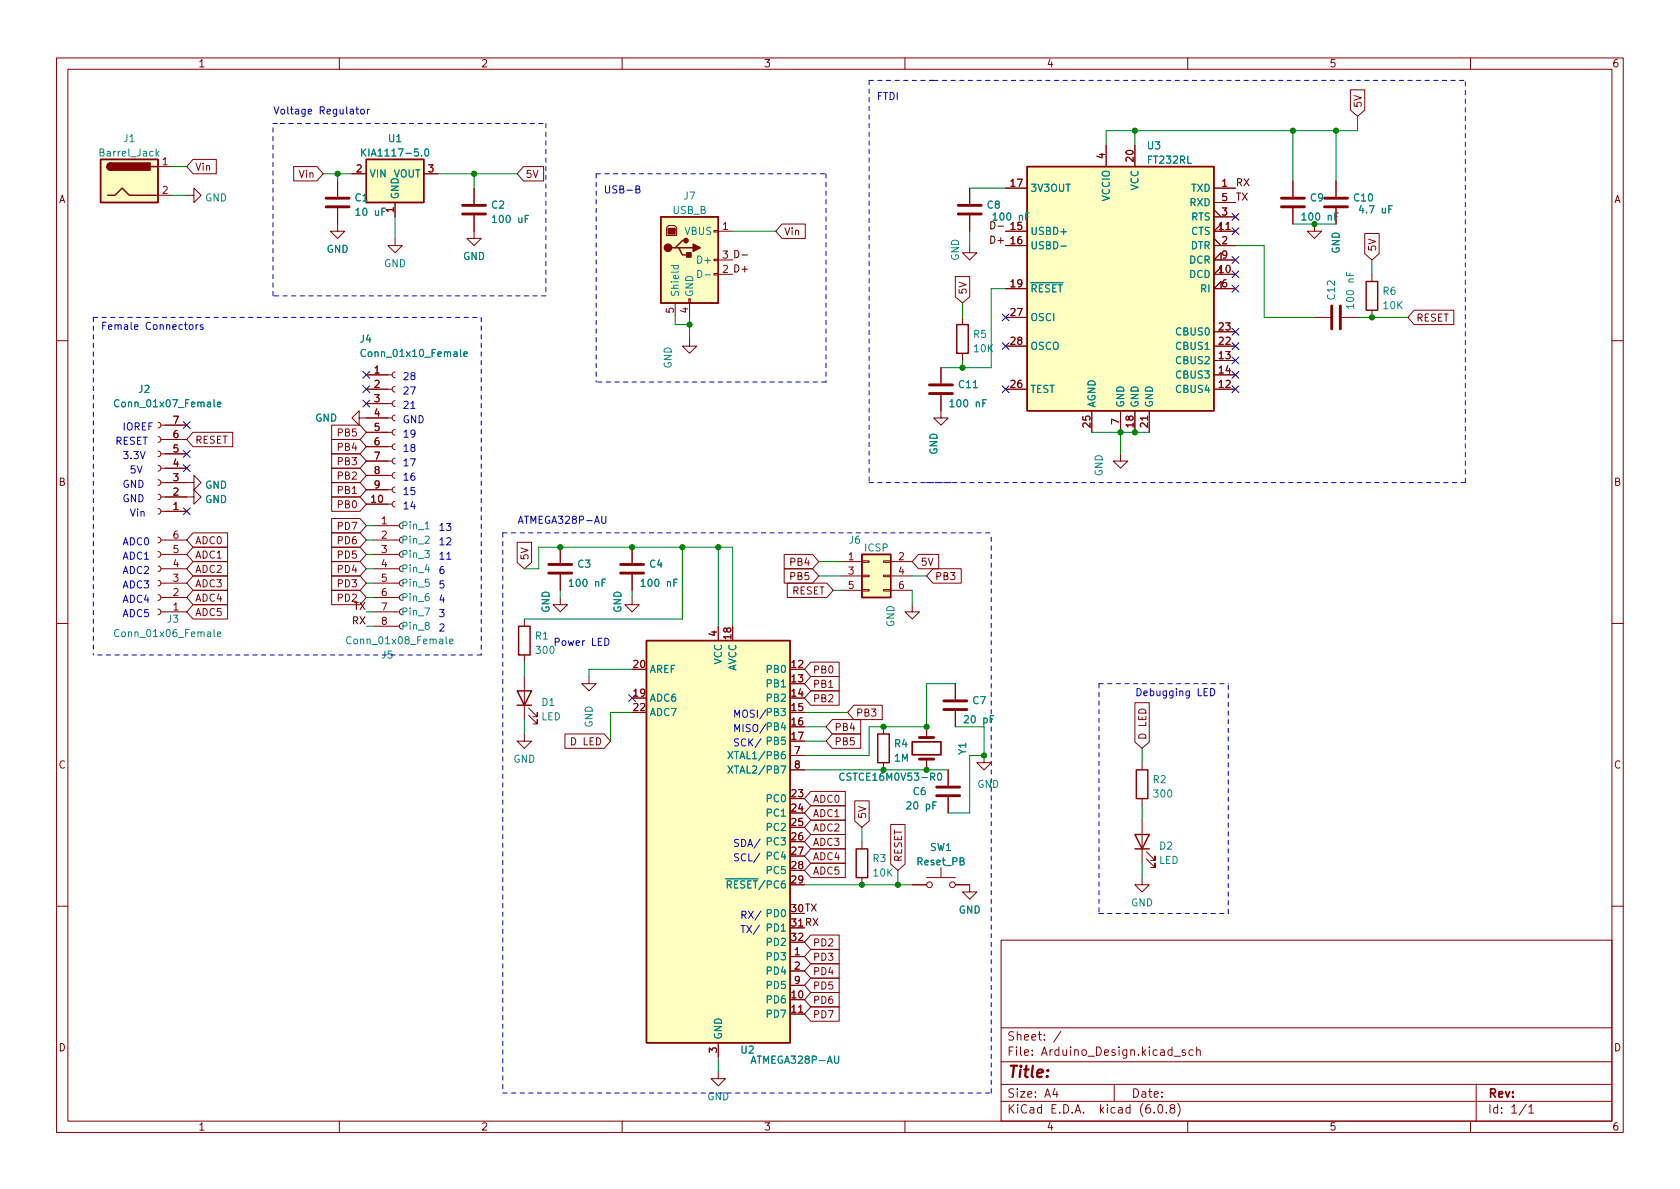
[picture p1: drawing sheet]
<svg xmlns="http://www.w3.org/2000/svg" width="297mm" height="210mm" viewBox="0 0 297 210" stroke-linecap="round" stroke-linejoin="round" font-family="sans-serif">
<g fill="none" stroke="#840000" stroke-width=".18">
<path d="M10 10.2h277v190.1h-277zM12 12.2h273v186.1h-273zM60 10.2v2M110 10.2v2M160 10.2v2M210 10.2v2M238.8 15.9h2.5v3.6l-1.3 1.1-1.2-1.1zM260 10.2v2M27.9 29.5h2.6M27.9 34.5h2.6M33 34.5h1.3v-1.2l1.3 1.2-1.3 1.3v-1.3M34.1 28.2h4.1v2.5h-4.1l-1.1-1.2z"/>
<path d="M51.9 29.5h4.1l1.1 1.2-1.1 1.3h-4.1zM59.7 36.8v4.1h1.3l-1.3 1.3-1.3-1.3h1.3M59.7 32v2.8M62.2 30.7h2.6M69.8 35.8v2.5M74.9 30.7h2.6M83.8 38.1v4.1h1.3l-1.3 1.2-1.3-1.2h1.3M83.8 33.3v2.8M92.6 29.5h3.5v2.5h-3.5l-1.2-1.3zM118.2 39.9h1.1l.3 .4v1.4h-1.7v-1.4zM138.3 39.6h4.1v2.6h-4.1l-1.1-1.3zM171.4 33.3v2.8"/>
<path d="M171.4 38.1v2.8M177.8 33.3h3.8M195.6 25.6v3.9M200.7 25.6v3.9M214.6 33.3h3.8M214.6 38.3h3.8M214.6 37.1l1.3 1.2M214.6 35.8h3.8M228.6 32v2.8M228.6 36.8v2.8M232.4 39.6v1.3h1.3l-1.3 1.3-1.3-1.3h1.3M236.2 32v2.8"/>
<path d="M236.2 36.8v2.8M69.8 42.2v1.2h1.3l-1.3 1.3-1.2-1.3h1.2M119.4 53.6v2.5M121.8 52.8h.2v.8h-.2zM121.9 59.9v1.3h1.3l-1.3 1.3-1.3-1.3h1.3M121.9 53.6v2.5M126.2 48.4h.8v.2h-.8zM126.2 45.8h.8v.3h-.8zM126.2 40.8h.8v.2h-.8zM127 48.5h2.5M127 40.9h2.5M127 46h2.5"/>
<path d="M168.9 48.9h2.6v3.6l-1.3 1.1-1.3-1.1zM170.2 56.1v1.3M171.4 43.4v1.3h1.3l-1.3 1.3-1.2-1.3h1.2M177.8 56.1h3.8M177.8 40.9h3.8M177.8 43.4h3.8M177.8 51h3.8M214.6 43.4h3.8M214.6 42.2l1.3 1.2M214.6 58.7h3.8M215.9 48.5v-1.3l-1.3 1.3h3.8M215.9 40.9v-1.3l-1.3 1.3h3.8"/>
<path d="M215.9 51v-1.2l-1.3 1.2h3.8M215.9 46v-1.3l-1.3 1.3h3.8M232.4 56.1h2.8M237.2 56.1h2.8M241.3 41.3h2.5v3.6l-1.2 1.1-1.3-1.1zM242.6 48.5v1.3M242.6 54.9v1.2M250 54.9h7v2.5h-7l-1.1-1.3zM10 60.2h2M27.9 74.7l.4 .1 .1 .4-.1 .3-.4 .2M27.9 77.2l.4 .2 .1 .3-.1 .4-.4 .1M27.9 79.8l.4 .1 .1 .4-.1 .3-.4 .2"/>
<path d="M28.4 75.2h4.6M28.4 77.7h4.6M34.1 76.4h7v2.6h-7l-1.1-1.3zM58.6 75.2h5.1l1.1 1.2-1.1 1.3h-5.1zM58.6 77.7h5.1l1.1 1.3-1.1 1.3h-5.1zM63.5 73.9v-1.3l-1.3 1.3 1.3 1.3v-1.3h5.8M64.8 79h4.5M64.8 76.4h4.5M64.8 71.4h4.5M64.8 68.8h4.5M64.8 66.3h4.5M69.8 78.5l-.3 .1-.2 .4 .2 .3 .3 .2"/>
<path d="M69.8 75.9l-.3 .2-.2 .3 .2 .4 .3 .2M69.8 73.4l-.3 .1-.2 .4 .2 .4 .3 .1M69.8 70.9l-.3 .1-.2 .4 .2 .3 .3 .2M69.8 68.3l-.3 .2-.2 .3 .2 .4 .3 .1M69.8 65.8l-.3 .1-.2 .4 .2 .3 .3 .2M166.4 69.8v4.1h1.2l-1.2 1.3-1.3-1.3h1.3M166.4 65v2.8M170.2 62.5v1.2M177.8 68.8h3.8M177.8 61.2h3.8M193 72.6v3.8M198.1 72.6v3.8"/>
<path d="M200.7 72.6v3.8M203.2 72.6v3.8M214.6 68.8h3.8M214.6 66.3h3.8M214.6 63.7h3.8M214.6 61.2h3.8M285 60.2h2M27.9 82.3l.4 .1 .1 .4-.1 .4-.4 .1M27.9 84.8l.4 .2 .1 .3-.1 .4-.4 .1M27.9 87.4l.4 .1 .1 .4-.1 .3-.4 .2M27.9 89.9l.4 .2 .1 .3-.1 .4-.4 .1M27.9 95l.4 .1 .1 .4-.1 .4-.4 .1"/>
<path d="M27.9 97.5l.4 .2 .1 .3-.1 .4-.4 .1M28.4 87.9h5.9v-1.3l1.3 1.3-1.3 1.2v-1.2M28.4 85.3h5.9v-1.2l1.3 1.2-1.3 1.3v-1.3M28.4 98h4.6M28.4 95.5h4.6M28.4 80.3h4.6M28.4 82.8h4.6M28.4 90.4h4.6M34.1 96.8h6.1v2.5h-6.1l-1.1-1.3zM34.1 99.3h6.1v2.5h-6.1l-1.1-1.2zM34.1 94.2h6.1v2.6h-6.1l-1.1-1.3zM58.6 96.8h5.1l1.1 1.2-1.1 1.3h-5.1z"/>
<path d="M58.6 80.3h5.1l1.1 1.2-1.1 1.3h-5.1zM58.6 87.9h5.1l1.1 1.2-1.1 1.3h-5.1zM58.6 85.3h5.1l1.1 1.3-1.1 1.3h-5.1zM58.6 82.8h5.1l1.1 1.3-1.1 1.2h-5.1zM58.6 91.7h5.1l1.1 1.3-1.1 1.2h-5.1zM58.6 99.3h5.1l1.1 1.3-1.1 1.2h-5.1zM58.6 94.2h5.1l1.1 1.3-1.1 1.3h-5.1zM64.8 89.1h4.5M64.8 86.6h4.5M64.8 84.1h4.5M64.8 81.5h4.5M66 98h4.6"/>
<path d="M66 95.5h4.6M66 93h4.6M69.8 88.6l-.3 .2-.2 .3 .2 .4 .3 .2M69.8 86.1l-.3 .1-.2 .4 .2 .4 .3 .1M69.8 83.6l-.3 .1-.2 .4 .2 .3 .3 .2M69.8 81l-.3 .2-.2 .3 .2 .4 .3 .1M91.4 95.9h2.6v3.6l-1.3 1.1-1.3-1.1zM99.1 96.8v2.8M111.8 96.8v2.8M138.6 98h5.1l1.1 1.3-1.1 1.3h-5.1zM148.6 99.3h3.8M152.4 99.2h1.3v.2h-1.3z"/>
<path d="M156.2 99.2h1.3v.2h-1.3zM157.5 99.3h3.8M162.4 98h3.6v2.6h-3.6l-1.1-1.3zM198.1 80.3v1.2h1.3l-1.3 1.3-1.3-1.3h1.3M10 110.2h2M27.9 100.1l.4 .1 .1 .4-.1 .3-.4 .2M27.9 102.6l.4 .2 .1 .3-.1 .4-.4 .1M27.9 105.2l.4 .1 .1 .4-.1 .3-.4 .2M27.9 107.7l.4 .1 .1 .4-.1 .4-.4 .1M28.4 108.2h4.6M28.4 105.7h4.6M28.4 103.1h4.6"/>
<path d="M28.4 100.6h4.6M34.1 106.9h6.1v2.6h-6.1l-1.1-1.3zM34.1 104.4h6.1v2.5h-6.1l-1.1-1.2zM34.1 101.8h6.1v2.6h-6.1l-1.1-1.3zM58.6 101.8h5.1l1.1 1.3-1.1 1.3h-5.1zM58.6 104.4h5.1l1.1 1.3-1.1 1.2h-5.1zM66 110.7h4.6M66 108.2h4.6M66 105.7h4.6M66 103.1h4.6M66 100.6h4.6M92.7 109.5v1.2"/>
<path d="M92.7 115.8v1.3M92.7 119.6v7.6M99.1 105.7v1.2h1.2l-1.2 1.3-1.3-1.3h1.3M99.1 101.6v2.8M104.1 119.6v1.3h1.3l-1.3 1.3-1.2-1.3h1.2M111.8 105.7v1.2h1.2l-1.2 1.3-1.3-1.3h1.3M111.8 101.6v2.8M127 110.7v2.6M138.6 100.6h5.1l1.1 1.2-1.1 1.3h-5.1zM139.2 103.1h7l1.1 1.3-1.1 1.3h-7zM143.4 117.1h5v2.5h-5l-1.2-1.2zM143.4 119.6h5v2.6h-5l-1.2-1.3z"/>
<path d="M148.6 101.8h3.8M148.6 104.4h3.8M152.4 104.3h1.3v.2h-1.3zM152.4 101.7h1.3v.3h-1.3zM156.2 104.3h1.3v.2h-1.3zM156.2 101.7h1.3v.3h-1.3zM157.5 101.8h3.8M157.5 104.4h3.8M161.3 106.9v1.3h1.3l-1.3 1.3-1.3-1.3h1.3M164.9 100.6h5.1v2.5h-5.1l-1.1-1.3zM285 110.2h2M92.7 129.8v1.3h1.3l-1.3 1.2-1.3-1.2h1.3"/>
<path d="M93.5 126.5l1.5 1.5v-.8v.8h-.8M93.5 125.2l1.5 1.5v-.7v.7h-.8M99.9 129.8h6.9l1.1 1.3-1.1 1.2h-6.9zM139.7 133.6h2.5M139.7 136.1h2.5M143.4 139.9h6.1v2.6h-6.1l-1.2-1.3zM143.4 122.2h5v2.5h-5l-1.2-1.3zM147.2 127.2h5v2.6h-5l-1.2-1.3zM147.2 129.8h5v2.5h-5l-1.2-1.2zM151 124.7h5v2.5h-5l-1.1-1.2zM156.2 128.5v1.3M156.2 134.9v1.2"/>
<path d="M163.8 128.5v1.9M163.8 134.2v1.9M167.6 136.1v2.8M168.9 120.9v2.8M168.9 125.7v2.8M174 133.6v1.3h1.3l-1.3 1.2-1.3-1.2h1.3M200.7 124.3h2.5v6.9l-1.3 1.1-1.2-1.1zM201.9 134.9v1.2M143.4 150.1h6.1v2.5h-6.1l-1.2-1.2zM143.4 152.6h6.1v2.6h-6.1l-1.2-1.3zM143.4 145h6.1v2.6h-6.1l-1.2-1.3zM143.4 147.6h6.1v2.5h-6.1l-1.2-1.3z"/>
<path d="M143.4 142.5h6.1v2.5h-6.1l-1.2-1.2zM151.1 141.6h2.6v3.6l-1.3 1.1-1.3-1.1zM152.4 148.8v1.3M152.4 155.2v1.3M157.5 145.8h2.5v7l-1.3 1.1-1.2-1.1zM161.3 156.5h2.5M163.8 155.2h5.1M166.4 153.4v1.8M167.6 141v2.8M168.9 156.5h2.5v1.2h1.3l-1.3 1.3-1.2-1.3h1.2M201.9 155.2v1.3h1.3l-1.3 1.2-1.2-1.2h1.2M201.9 141.2v1.3"/>
<path d="M201.9 145v7.6M202.7 151.9l1.5 1.5v-.8v.8h-.7M202.7 150.6l1.5 1.5v-.7v.7h-.7M10 160.2h2M139.7 169.2h2.5M139.7 179.3h2.5M139.7 171.7h2.5M139.7 174.2h2.5M143.4 178h5v2.6h-5l-1.2-1.3zM143.4 175.5h5v2.5h-5l-1.2-1.2zM143.4 170.4h5v2.6h-5l-1.2-1.3zM143.4 167.9h5v2.5h-5l-1.2-1.2z"/>
<path d="M143.4 173h5v2.5h-5l-1.2-1.3zM143.4 165.3h5v2.6h-5l-1.2-1.3zM177 166.3h108v32h-108zM285 160.2h2M60 198.3v2M110 198.3v2M127 189.5v1.2h1.3l-1.3 1.3-1.3-1.3h1.3M127 184.4v2.5M160 198.3v2M177 194.8h108M177 191.8h108M177 187.8h108"/>
<path d="M177 181.8h108M186.5 192.5l-.4 1h1M186.9 193v1M187.6 182.4l-1.3 1.9M197 191.8v3M204.1 196.7v.1M204.9 195.4l.2-.1a.81 .81 0 0 1 .6 .7 .81 .81 0 0 1-.3 .8h-.2a.81 .81 0 0 1-.6-.6 .81 .81 0 0 1 .3-.8zM206.2 196.7v.1M207.1 196l-.2-.3v-.2l.2-.2 .5 .1 .1 .2-.1 .2-.6 .2-.1 .3v.4l.2 .1h.5l.1-.3-.1-.4-.2-.1M207.6 186.8h1.1M208.2 195.1a1.72 1.72 0 0 1 0 2.3M209.6 185.7l-.4-.1-.2 .2 .1 .3 .5 .1v.4h-.6"/>
<path d="M210 198.3v2M210.9 185.7l-.4-.1-.3 .3v.4l.2 .3h.5M211.6 185.8l.2-.2 .3 .1 .1 .9M211.6 185.1v1.5M260 198.3v2M261 191.8v6.5M269.9 195.3l-1.3 1.9M270.3 195.8l.4-.5v1.5M270.3 196.8h.9"/>
<circle cx="164.3" cy="156.5" r=".51"/>
<circle cx="168.4" cy="156.5" r=".51"/>
</g>
<g fill="none" stroke="#840000" stroke-width=".51">
<path d="M57.7 36.6h4M57.7 35h4M81.8 37.8h4.1M81.8 36.3h4.1M169.4 37.8h4.1M169.4 36.3h4.1M226.6 36.6h4M226.6 35h4M234.2 36.6h4.1M234.2 35h4.1M235.5 54.1v4.1M237 54.1v4.1"/>
<path d="M164.3 69.6h4.1M164.3 68.1h4.1M97 99.8h4.1M109.7 99.8h4.1M97 101.3h4.1M109.7 101.3h4.1M162.6 130.4h2.5M162.6 134.2h2.5M165.6 139.2h4.1M166.9 125.5h4M166.9 123.9h4M165.6 140.7h4.1"/>
</g>
<path d="M161.3 131.2h5.1v2.3h-5.1z" fill="none" stroke="#840000" stroke-width=".3"/>
<g fill="none" stroke="#008484" stroke-width=".18">
<path d="M27.7 27.1l.4 .5M28.1 26.8l-.5 .4M64 26.3v1.3M64.1 26.9l.6 .7M64.7 26.3l-.7 .8M75.2 26.5l.2-.2a.68 .68 0 0 1 .4 .7 .68 .68 0 0 1-.4 .6l-.2-.1-.1-.4zM118.7 46.9h1.3M119.2 46.9l-.1 .4 .2 .2 .6-.1v-.5M123.4 47.8a.64 .64 0 0 1 .7 .6 .64 .64 0 0 1-.7 .7zM124.6 48.6h1M187.6 43.5h.9M21 70.8a.6 .6 0 0 0-.8 .4 .6 .6 0 0 0 .6 .7l.2-.1"/>
<path d="M38.4 71.5l.6-.1v-.2l-.4-.1-.2 .2 .1 .6h.5M64.6 61.9a.6 .6 0 0 0-.8 .4 .6 .6 0 0 0 .6 .8l.2-.2M82 62.6l.6-.1v-.2l-.4-.1-.2 .2 .1 .6h.5M75.2 93.5h.7M75.5 99.8l-.3 .9h.8M21 111.4a.6 .6 0 0 0-.8 .5 .6 .6 0 0 0 .6 .7l.2-.1M38.4 112.2l.6-.2v-.2l-.4-.1-.2 .2 .1 .6h.5M62.1 112.7a.6 .6 0 0 0-.9 .4 .6 .6 0 0 0 .6 .8l.3-.2M75.1 107.5h.9l-.6 1.3M79.5 113.4l.6-.1-.1-.2-.3-.1-.2 .2v.6h.5M128.7 132.9l.9 1.3M128.7 135.4l.9 1.3"/>
<path d="M129.6 132.9l-.9 1.3M129.6 135.4l-.9 1.3M149.3 136.8a.6 .6 0 0 0-.9 .5 .6 .6 0 0 0 .6 .7l.3-.1M165.9 136.8l.2-.1a.68 .68 0 0 1 .4 .6 .68 .68 0 0 1-.4 .7l-.2-.1-.1-.4z"/>
</g>
<g fill="none" stroke="#840000" stroke-width=".25">
<path d="M17.8 28.2h10.1v7.6h-10.1zM19 34.5h1.3l1.3-1.2 1.3 1.2h5M19.6 28.8a.64 .64 0 0 0-.7 .7 .64 .64 0 0 0 .7 .6M26.7 29.5h1.2M64.8 28.2h10.1v7.6h-10.1zM116.8 38.3h10.2v15.3h-10.2zM181.6 29.5h33v43.1h-33zM119.4 43.8h.6l.6 1.3h1.3M120 43.8h2.6M121.3 42.5h-.7l-1.2 1.3h-.7M169.2 57.4h2v5.1h-2zM241.6 49.8h2v5.1h-2z"/>
<path d="M152.4 98h5.1v7.7h-5.1zM91.7 110.7h2v5.1h-2zM114.3 113.3h25.4v71.1h-25.4zM91.4 122.2h2.6l-1.3 2.5zM91.4 124.7h2.6M155.2 129.8h2v5.1h-2zM200.9 136.1h2v5.1h-2zM151.4 150.1h2v5.1h-2zM200.7 147.6h2.5l-1.3 2.5zM200.7 150.1h2.5"/>
</g>
<g fill="#ffffc2" stroke="#ffffc2" stroke-width=".18">
<path d="M152.4 98h5.1v7.7h-5.1z"/>
<path d="M114.3 113.3h25.4v71.1h-25.4z"/>
<path d="M181.6 29.5h33v43.1h-33z"/>
<path d="M116.8 38.3h10.2v15.3h-10.2z"/>
<path d="M17.8 28.2h10.1v7.6h-10.1z"/>
<path d="M64.8 28.2h10.1v7.6h-10.1z"/>
</g>
<g fill="#840000" stroke="#840000" stroke-width=".25">
<path d="M122.6 43.2l1.2 .6-1.2 .6z"/>
<path d="M121.4 44.7h.8v.8h-.8z"/>
<path d="M19.1 29l.5-.2v1.3a.64 .64 0 0 1-.6-.4 .64 .64 0 0 1 .1-.7z"/>
<path d="M19.6 28.8h6.9v1.3h-6.9z"/>
<circle cx="118.1" cy="43.8" r=".63"/>
<circle cx="121.3" cy="42.5" r=".38"/>
</g>
<path d="M118.1 40.4h1.3v1h-1.3z" fill="#840000" stroke="#840000" stroke-width=".18"/>
<path d="M175.2 39.2a.64 .64 0 0 1 .7 .6 .64 .64 0 0 1-.7 .7zM131.2 45.1h1" fill="none" stroke="#000" stroke-width=".18"/>
<g fill="none" stroke="#0000c2" stroke-width=".18">
<path d="M62.9 19.3h.5M63.1 18.9v1.1l.3 .2M63.9 19.4l.3-.1 .2 .3v.3l-.2 .3-.3-.1-.1-.2zM65 19.3v.9M65.3 19.3l-.3 .3M112.4 33.5l.6-.1 .1-.2-.1-.2-.6-.1v1.2h.5l.2-.1 .1-.3-.3-.2M33.6 57.5l.3-.1 .2 .3v.3l-.2 .3-.3-.1-.1-.2zM34.7 57.4v.9M35 57.4l-.3 .3M35.9 57.5l-.3-.1-.2 .2 .1 .2 .4 .1v.3h-.5M72.6 72.2h.8M79 98.9h.7"/>
<path d="M106.4 91.3v1l.2 .2h.3l.2-.2v-1M106.9 112.9a.64 .64 0 0 1 .8 .6 .64 .64 0 0 1-.8 .6zM134.6 130.6l-1.1 1.6M214 121.8a.64 .64 0 0 1 .8 .6 .64 .64 0 0 1-.8 .6zM134.3 150.9l-1.1 1.6M134.4 148.4l-1.1 1.6M134.3 163.6l-1.1 1.6M134.6 161.1l-1.1 1.6"/>
</g>
<g fill="none" stroke="#0000c2" stroke-width=".18" stroke-dasharray=".8 .8">
<path d="M153.7 14.2v71.1M165.1 14.2h94M165.1 14.2h-11.4M165.1 14.2h-1.3M48.3 21.8h1.2M49.5 21.8h47M96.5 21.8v30.5M105.4 30.7h40.6M105.4 30.7v36.9M146 30.7v36.9M16.5 56.1v59.7M16.5 56.1h68.6"/>
<path d="M48.3 52.3v-30.5M85.1 56.1v59.7M96.5 52.3h-48.2M146 67.6h-40.6M88.9 94.2v99.1M88.9 94.2h86.4M153.7 85.3h15.2M163.8 85.3h95.3M259.1 85.3v-71.1M85.1 115.8h-68.6M194.3 120.9v40.6M194.3 120.9h22.9"/>
<path d="M194.3 161.5h22.9M194.3 161.5h1.3M217.2 161.5v-40.6M88.9 193.3h86.4M175.3 193.3v-99.1"/>
</g>
<g fill="none" stroke="#008400" stroke-width=".18">
<path d="M30.5 29.5h2.5M30.5 34.5h2.5M57.1 30.7h5.1M59.7 30.7v1.3M69.8 38.3v3.9M77.5 30.7h13.9M83.8 30.7v2.6M171.4 33.3h6.4M200.7 23.1v2.5M228.6 39.6h7.6M228.6 23.1v8.9M236.2 23.1v8.9"/>
<path d="M240 20.6v2.5h-44.4v2.5M119.4 56.1v1.3h2.5M121.9 56.1v3.8M129.5 40.9h7.7M170.2 53.6v2.5M171.4 40.9v2.5M177.8 51h-2.5v14h-8.9M218.4 43.4h5.1v12.7h8.9M240 56.1h8.9M242.6 46v2.5M170.2 63.7v1.3M193 76.4h10.2"/>
<path d="M198.1 76.4v3.9M64.8 93h1.2M64.8 98h1.2M64.8 95.5h1.2M120.6 96.8v12.7h-27.9M127 96.8v13.9M144.8 99.3h3.8M64.8 100.6h1.2M64.8 110.7h1.2M64.8 103.1h1.2M64.8 105.7h1.2M64.8 108.2h1.2"/>
<path d="M92.7 100.6h2.5v-3.8h34.3v13.9M92.7 117.1v2.5M99.1 104.4v1.3M111.8 104.4v1.3M111.8 118.4h-7.7v1.2M144.8 101.8h3.8M147.3 104.4h1.3M161.3 101.8h2.5M161.3 104.4v2.5M92.7 127.2v2.6M111.8 126h-3.9v5.1M142.2 126h7.7"/>
<path d="M142.2 128.5h3.8M142.2 136.1h25.4M142.2 131.1h3.8M168.9 120.9h-5.1v7.6h-10.1v5.1h-11.5M168.9 128.5h5.1v5.1h-2.6v10.2h-3.8M201.9 132.3v2.6M142.2 156.5h19.1M152.4 146.3v2.5M158.7 153.9v2.6M201.9 142.5v2.5M201.9 152.6v2.6M127 186.9v2.6"/>
</g>
<g fill="none" stroke="#000084" stroke-width=".18">
<path d="M217.8 37.7l1.2 1.3M219 37.7l-1.2 1.3M177.2 55.5l1.2 1.2M178.4 55.5l-1.2 1.2M217.8 40.3l1.2 1.2M217.8 45.4l1.2 1.2M217.8 58.1l1.2 1.2M217.8 50.4l1.2 1.3M217.8 47.9l1.2 1.2M219 40.3l-1.2 1.2M219 45.4l-1.2 1.2M219 58.1l-1.2 1.2"/>
<path d="M219 50.4l-1.2 1.3M219 47.9l-1.2 1.2M32.4 79.6l1.2 1.3M32.4 74.6l1.2 1.2M33.6 79.6l-1.2 1.3M33.6 74.6l-1.2 1.2M64.2 70.8l1.2 1.2M64.2 65.7l1.2 1.2M64.2 68.2l1.2 1.2M65.4 70.8l-1.2 1.2M65.4 65.7l-1.2 1.2M65.4 68.2l-1.2 1.2"/>
<path d="M177.2 68.2l1.2 1.2M177.2 60.6l1.2 1.2M178.4 68.2l-1.2 1.2M178.4 60.6l-1.2 1.2M217.8 60.6l1.2 1.2M217.8 68.2l1.2 1.2M217.8 65.7l1.2 1.2M217.8 63.1l1.2 1.3M219 60.6l-1.2 1.2M219 68.2l-1.2 1.2M219 65.7l-1.2 1.2M219 63.1l-1.2 1.3"/>
<path d="M32.4 82.2l1.2 1.2M32.4 89.8l1.2 1.2M33.6 82.2l-1.2 1.2M33.6 89.8l-1.2 1.2M111.2 122.8l1.2 1.2M112.4 122.8l-1.2 1.2"/>
</g>
<g fill="#008400" stroke="#008400" stroke-width=".18">
<circle cx="236.2" cy="23.1" r=".46"/>
<circle cx="228.6" cy="23.1" r=".46"/>
<circle cx="232.4" cy="39.6" r=".46"/>
<circle cx="242.6" cy="56.1" r=".46"/>
<circle cx="198.1" cy="76.4" r=".46"/>
<circle cx="170.2" cy="65" r=".46"/>
<circle cx="163.8" cy="128.5" r=".46"/>
<circle cx="174" cy="133.6" r=".46"/>
<circle cx="200.7" cy="76.4" r=".46"/>
<circle cx="200.7" cy="23.1" r=".46"/>
<circle cx="158.7" cy="156.5" r=".46"/>
<circle cx="156.2" cy="136.1" r=".46"/>
<circle cx="99.1" cy="96.8" r=".46"/>
<circle cx="163.8" cy="136.1" r=".46"/>
<circle cx="152.4" cy="156.5" r=".46"/>
<circle cx="59.7" cy="30.7" r=".46"/>
<circle cx="111.8" cy="96.8" r=".46"/>
<circle cx="121.9" cy="57.4" r=".46"/>
<circle cx="127" cy="96.8" r=".46"/>
<circle cx="120.6" cy="96.8" r=".46"/>
<circle cx="83.8" cy="30.7" r=".46"/>
<circle cx="156.2" cy="128.5" r=".46"/>
</g>
<text font-size="2.8" fill="#840000" x="178" y="190.6">Title:</text>
<g font-size="2.1" fill="#840000">
<text x="178" y="184">Sheet: /</text>
<text x="178" y="186.7">File: Arduino_Design.kicad_sch</text>
<text x="178" y="196.9">KiCad E.D.A. kicad (6.0.8)</text>
<text x="178" y="194.1">Size: A4</text>
<text x="200" y="194.1">Date:</text>
<text x="263" y="194.1">Rev:</text>
<text x="263" y="196.9">Id: 1/1</text>
</g>
<g font-size="1.8" fill="#840000">
<text x="35" y="11.9">1</text>
<text x="85" y="11.9">2</text>
<text x="135" y="11.9">3</text>
<text x="185" y="11.9">4</text>
<text x="235" y="11.9">5</text>
<text x="285" y="11.9">6</text>
<text x="240.8" y="19.1" transform="rotate(-90 240.8 19.1)">5V</text>
<text x="28.7" y="29.2">1</text>
<text x="195.3" y="28" transform="rotate(-90 195.3 28)">4</text>
<text x="200.4" y="28.5" transform="rotate(-90 200.4 28.5)">20</text>
<text x="10.3" y="35.9">A</text>
<text x="28.7" y="34.3">2</text>
<text x="34.4" y="30.2">Vin</text>
<text x="53" y="31.5">Vin</text>
<text x="63" y="30.5">2</text>
<text x="75.7" y="30.5">3</text>
<text x="92.9" y="31.5">5V</text>
<text x="178.7" y="33">17</text>
<text x="216" y="33">1</text>
<text x="216" y="35.6">5</text>
<text x="285.3" y="35.9">A</text>
<text x="69.6" y="37.6" transform="rotate(-90 69.6 37.6)">1</text>
<text x="127.8" y="40.6">1</text>
<text x="138.6" y="41.6">Vin</text>
<text x="178.7" y="40.6">15</text>
<text x="215.6" y="40.6">11</text>
<text x="216" y="38.1">3</text>
<text x="178.7" y="43.2">16</text>
<text x="216" y="43.2">2</text>
<text x="216" y="45.7">9</text>
<text x="243.3" y="44.5" transform="rotate(-90 243.3 44.5)">5V</text>
<text x="170.9" y="52.2" transform="rotate(-90 170.9 52.2)">5V</text>
<text x="178.7" y="50.8">19</text>
<text x="215.6" y="48.3">10</text>
<text x="216" y="50.8">6</text>
<text x="119.1" y="55.4" transform="rotate(-90 119.1 55.4)">5</text>
<text x="121.7" y="55.4" transform="rotate(-90 121.7 55.4)">4</text>
<text x="178.7" y="55.9">27</text>
<text x="215.6" y="58.4">23</text>
<text x="250.3" y="56.9">RESET</text>
<text x="178.7" y="61">28</text>
<text x="215.6" y="63.5">13</text>
<text x="215.6" y="61">22</text>
<text x="66.2" y="66">1</text>
<text x="66.2" y="68.6">2</text>
<text x="66.2" y="71.1">3</text>
<text x="178.7" y="68.6">26</text>
<text x="215.6" y="68.6">12</text>
<text x="215.6" y="66">14</text>
<text x="30.6" y="77.5">6</text>
<text x="30.6" y="74.9">7</text>
<text x="59.9" y="77.2">PB5</text>
<text x="66.2" y="73.7">4</text>
<text x="66.2" y="76.2">5</text>
<text x="192.8" y="75.5" transform="rotate(-90 192.8 75.5)">25</text>
<text x="197.9" y="75" transform="rotate(-90 197.9 75)">7</text>
<text x="200.4" y="75.5" transform="rotate(-90 200.4 75.5)">18</text>
<text x="202.9" y="75.5" transform="rotate(-90 202.9 75.5)">21</text>
<text x="30.6" y="82.5">4</text>
<text x="30.6" y="80">5</text>
<text x="34.4" y="78.4">RESET</text>
<text x="59.9" y="82.3">PB3</text>
<text x="59.9" y="79.7">PB4</text>
<text x="66.2" y="78.7">6</text>
<text x="66.2" y="81.3">7</text>
<text x="66.2" y="83.8">8</text>
<text x="10.3" y="85.9">B</text>
<text x="30.6" y="87.6">2</text>
<text x="30.6" y="85.1">3</text>
<text x="59.9" y="89.9">PB0</text>
<text x="59.9" y="87.3">PB1</text>
<text x="59.9" y="84.8">PB2</text>
<text x="65.7" y="88.9">10</text>
<text x="66.2" y="86.4">9</text>
<text x="285.3" y="85.9">B</text>
<text x="30.6" y="90.2">1</text>
<text x="30.6" y="95.2">6</text>
<text x="59.9" y="93.7">PD7</text>
<text x="67.5" y="92.7">1</text>
<text x="67.5" y="95.2">2</text>
<text x="30.6" y="100.3">4</text>
<text x="30.6" y="97.8">5</text>
<text x="34.4" y="98.8">ADC1</text>
<text x="34.4" y="101.3">ADC2</text>
<text x="34.4" y="96.2">ADC0</text>
<text x="59.9" y="98.8">PD5</text>
<text x="59.9" y="101.3">PD4</text>
<text x="59.9" y="96.2">PD6</text>
<text x="67.5" y="97.8">3</text>
<text x="67.5" y="100.3">4</text>
<text x="93.4" y="99.1" transform="rotate(-90 93.4 99.1)">5V</text>
<text x="139.9" y="100">PB4</text>
<text x="150" y="99.1">1</text>
<text x="150" y="101.6">3</text>
<text x="158.9" y="99.1">2</text>
<text x="158.9" y="101.6">4</text>
<text x="162.7" y="100">5V</text>
<text x="30.6" y="107.9">1</text>
<text x="30.6" y="105.4">2</text>
<text x="30.6" y="102.9">3</text>
<text x="34.4" y="106.4">ADC4</text>
<text x="34.4" y="103.8">ADC3</text>
<text x="59.9" y="103.8">PD3</text>
<text x="59.9" y="106.4">PD2</text>
<text x="67.5" y="102.9">5</text>
<text x="67.5" y="105.4">6</text>
<text x="67.5" y="107.9">7</text>
<text x="139.9" y="102.6">PB5</text>
<text x="140" y="105.1">RESET</text>
<text x="150" y="104.1">5</text>
<text x="158.9" y="104.1">6</text>
<text x="165.3" y="102.6">PB3</text>
<text x="34.4" y="108.9">ADC5</text>
<text x="67.5" y="110.5">8</text>
<text x="126.7" y="112.5" transform="rotate(-90 126.7 112.5)">4</text>
<text x="129.3" y="113" transform="rotate(-90 129.3 113)">18</text>
<text x="112" y="118.1">20</text>
<text x="140" y="118.1">12</text>
<text x="143.7" y="119.1">PB0</text>
<text x="112" y="123.2">19</text>
<text x="112" y="125.7">22</text>
<text x="140" y="120.6">13</text>
<text x="140" y="123.2">14</text>
<text x="140" y="125.7">15</text>
<text x="143.7" y="121.6">PB1</text>
<text x="143.7" y="124.2">PB2</text>
<text x="101.2" y="131.8">D LED</text>
<text x="140" y="128.3">16</text>
<text x="140" y="130.8">17</text>
<text x="147.5" y="129.2">PB4</text>
<text x="147.5" y="131.8">PB5</text>
<text x="151.3" y="126.7">PB3</text>
<text x="202.7" y="130.9" transform="rotate(-90 202.7 130.9)">D LED</text>
<text x="10.3" y="135.9">C</text>
<text x="140.5" y="133.3">7</text>
<text x="140.5" y="135.9">8</text>
<text x="285.3" y="135.9">C</text>
<text x="140" y="141">23</text>
<text x="140" y="143.5">24</text>
<text x="143.7" y="141.9">ADC0</text>
<text x="140" y="146">25</text>
<text x="140" y="148.6">26</text>
<text x="143.7" y="147">ADC2</text>
<text x="143.7" y="149.6">ADC3</text>
<text x="143.7" y="144.5">ADC1</text>
<text x="153.1" y="144.9" transform="rotate(-90 153.1 144.9)">5V</text>
<text x="140" y="151.1">27</text>
<text x="140" y="153.7">28</text>
<text x="143.7" y="152.1">ADC4</text>
<text x="143.7" y="154.6">ADC5</text>
<text x="159.5" y="152.5" transform="rotate(-90 159.5 152.5)">RESET</text>
<text x="140" y="156.2">29</text>
<text x="140" y="161.3">30</text>
<text x="140" y="163.8">31RX</text>
<text x="140" y="166.4">32</text>
<text x="140" y="163.8">31</text>
<text x="143.7" y="167.3">PD2</text>
<text x="140.5" y="168.9">1</text>
<text x="140.5" y="171.4">2</text>
<text x="140.5" y="174">9</text>
<text x="143.7" y="172.4">PD4</text>
<text x="143.7" y="169.9">PD3</text>
<text x="140" y="176.5">10</text>
<text x="140" y="179.1">11</text>
<text x="143.7" y="177.5">PD6</text>
<text x="143.7" y="175">PD5</text>
<text x="10.3" y="185.9">D</text>
<text x="143.7" y="180">PD7</text>
<text x="285.3" y="185.9">D</text>
<text x="126.7" y="186.2" transform="rotate(-90 126.7 186.2)">3</text>
<text x="35" y="199.9">1</text>
<text x="85" y="199.9">2</text>
<text x="135" y="199.9">3</text>
<text x="185" y="199.9">4</text>
<text x="235" y="199.9">5</text>
<text x="285" y="199.9">6</text>
</g>
<g font-size="1.8" fill="#0000c2">
<text x="154.9" y="17.7">FTDI</text>
<text x="48.3" y="20.2">Voltage Regulator</text>
<text x="106.7" y="34.2">USB-B</text>
<text x="17.8" y="58.3">Female Connectors</text>
<text x="71.1" y="69.7">27</text>
<text x="71.1" y="67.2">28</text>
<text x="21.6" y="76.1">IOREF</text>
<text x="71.1" y="77.4">19</text>
<text x="71.1" y="72.3">21</text>
<text x="71.1" y="74.8">GND</text>
<text x="20.3" y="78.6">RESET</text>
<text x="21.6" y="81.2">3.3V</text>
<text x="22.9" y="83.7">5V</text>
<text x="71.1" y="82.4">17</text>
<text x="71.1" y="79.9">18</text>
<text x="21.6" y="86.3">GND</text>
<text x="21.6" y="88.8">GND</text>
<text x="71.1" y="87.5">15</text>
<text x="71.1" y="85">16</text>
<text x="22.9" y="91.3">Vin</text>
<text x="71.1" y="90.1">14</text>
<text x="77.5" y="93.9">13</text>
<text x="91.4" y="92.6">ATMEGA328P-AU</text>
<text x="21.6" y="99">ADC1</text>
<text x="21.6" y="101.5">ADC2</text>
<text x="21.6" y="96.4">ADC0</text>
<text x="77.5" y="99">11</text>
<text x="77.5" y="96.4">12</text>
<text x="77.5" y="101.5">6</text>
<text x="21.6" y="104">ADC3</text>
<text x="21.6" y="106.6">ADC4</text>
<text x="77.5" y="106.6">4</text>
<text x="77.5" y="104">5</text>
<text x="21.6" y="109.1">ADC5</text>
<text x="77.5" y="111.7">2</text>
<text x="77.5" y="109.1">3</text>
<text x="97.8" y="114.2">Power LED</text>
<text x="200.7" y="123.1">Debugging LED</text>
<text x="129.5" y="129.4">MISO/ PB4</text>
<text x="129.5" y="132">SCK/</text>
<text x="129.5" y="126.9">MOSI/ PB3</text>
<text x="129.5" y="149.8">SDA/</text>
<text x="129.5" y="152.3">SCL/</text>
<text x="130.8" y="165">TX/</text>
<text x="130.8" y="162.5">RX/</text>
</g>
<g font-size="1.8" fill="#008484">
<text x="17.8" y="27.7">Barrel_Jack</text>
<text x="21.9" y="25.1">J1</text>
<text x="64.8" y="27.7">KIA1117-5.0</text>
<text x="68.7" y="25.1">U1</text>
<text x="202.9" y="26.4">U3</text>
<text x="203" y="28.9">FT232RL</text>
<text x="36.2" y="35.6">GND</text>
<text x="62.8" y="35.6">C1</text>
<text x="65.3" y="31.4">VIN</text>
<text x="69.5" y="31.4">VOUT</text>
<text x="70.5" y="35.3" transform="rotate(-90 70.5 35.3)">GND</text>
<text x="120.9" y="35.3">J7</text>
<text x="182.1" y="33.9">3V3OUT</text>
<text x="196.2" y="35.6" transform="rotate(-90 196.2 35.6)">VCCIO</text>
<text x="201.3" y="33.7" transform="rotate(-90 201.3 33.7)">VCC</text>
<text x="210.6" y="33.9">TXD</text>
<text x="231.7" y="35.6">C9</text>
<text x="239.4" y="35.6">C10</text>
<text x="63.2" y="38.1">10 uF</text>
<text x="86.9" y="36.9">C2</text>
<text x="87.4" y="39.4">100 uF</text>
<text x="118.9" y="37.8">USB_B</text>
<text x="121.1" y="41.5">VBUS</text>
<text x="174.6" y="36.9">C8</text>
<text x="175.9" y="40.5">D- 15</text>
<text x="176" y="39">100 nF</text>
<text x="182.1" y="41.5">USBD+</text>
<text x="210.4" y="36.4">RXD</text>
<text x="210.6" y="41.5">CTS</text>
<text x="210.6" y="39">RTS</text>
<text x="230.6" y="39">100 nF</text>
<text x="240.7" y="37.7">4.7 uF</text>
<text x="57.7" y="44.7">GND</text>
<text x="67.9" y="47.2">GND</text>
<text x="81.9" y="46">GND</text>
<text x="123.7" y="46.6">D+</text>
<text x="169.5" y="46.1" transform="rotate(-90 169.5 46.1)">GND</text>
<text x="182.1" y="44.1">USBD-</text>
<text x="210.3" y="46.6">DCR</text>
<text x="210.5" y="44.1">DTR</text>
<text x="236.9" y="44.9" transform="rotate(-90 236.9 44.9)">GND</text>
<text x="120" y="52.6" transform="rotate(-90 120 52.6)">Shield</text>
<text x="122.6" y="52.6" transform="rotate(-90 122.6 52.6)">GND</text>
<text x="182.1" y="51.7">~{RESET}</text>
<text x="210.3" y="49.1">DCD</text>
<text x="212.4" y="51.7">RI</text>
<text x="236" y="52.9" transform="rotate(-90 236 52.9)">C12</text>
<text x="244.5" y="52.1">R6</text>
<text x="172.1" y="59.7">R5</text>
<text x="182.1" y="56.8">OSCI</text>
<text x="208.1" y="59.3">CBUS0</text>
<text x="239.4" y="54.2" transform="rotate(-90 239.4 54.2)">100 nF</text>
<text x="244.6" y="54.7">10K</text>
<text x="63.7" y="60.6">J4</text>
<text x="64.5" y="63.1">Conn_01x10_Female</text>
<text x="118.7" y="65.2" transform="rotate(-90 118.7 65.2)">GND</text>
<text x="172.3" y="62.3">10K</text>
<text x="182.1" y="61.8">OSCO</text>
<text x="208.1" y="64.4">CBUS2</text>
<text x="208.1" y="61.8">CBUS1</text>
<text x="24.5" y="69.5">J2</text>
<text x="169.6" y="68.6">C11</text>
<text x="182.1" y="69.5">TEST</text>
<text x="208.1" y="69.5">CBUS4</text>
<text x="208.1" y="66.9">CBUS3</text>
<text x="20.9" y="72">Conn_01x07_Female</text>
<text x="55.7" y="74.5">GND</text>
<text x="168.3" y="72">100 nF</text>
<text x="193.7" y="72.1" transform="rotate(-90 193.7 72.1)">AGND</text>
<text x="198.8" y="72.1" transform="rotate(-90 198.8 72.1)">GND</text>
<text x="201.3" y="72.1" transform="rotate(-90 201.3 72.1)">GND</text>
<text x="203.8" y="72.1" transform="rotate(-90 203.8 72.1)">GND</text>
<text x="165.7" y="80.4" transform="rotate(-90 165.7 80.4)">GND</text>
<text x="36.2" y="88.9">GND</text>
<text x="36.2" y="86.4">GND</text>
<text x="194.9" y="84.2" transform="rotate(-90 194.9 84.2)">GND</text>
<text x="70.9" y="93.6">Pin_1</text>
<text x="70.9" y="96.1">Pin_2</text>
<text x="70.9" y="98.7">Pin_3</text>
<text x="70.9" y="101.2">Pin_4</text>
<text x="102.2" y="100.4">C3</text>
<text x="114.9" y="100.4">C4</text>
<text x="150.1" y="96.1">J6</text>
<text x="152.9" y="97.5">ICSP</text>
<text x="70.9" y="103.8">Pin_5</text>
<text x="70.9" y="106.3">Pin_6</text>
<text x="101" y="103.8">100 nF</text>
<text x="113.7" y="103.8">100 nF</text>
<text x="20.9" y="112.6">Conn_01x06_Female</text>
<text x="29.6" y="110.1">J3</text>
<text x="61.9" y="113.9">Conn_01x08_Female</text>
<text x="70.9" y="108.8">Pin_7</text>
<text x="70.9" y="111.4">Pin_8</text>
<text x="94.7" y="113.1">R1</text>
<text x="97.2" y="108.4" transform="rotate(-90 97.2 108.4)">GND</text>
<text x="109.9" y="108.4" transform="rotate(-90 109.9 108.4)">GND</text>
<text x="158.1" y="110.9" transform="rotate(-90 158.1 110.9)">GND</text>
<text x="67.5" y="116.5">J5</text>
<text x="94.9" y="115.6">300</text>
<text x="114.8" y="119">AREF</text>
<text x="127.6" y="117.5" transform="rotate(-90 127.6 117.5)">VCC</text>
<text x="130.2" y="118.8" transform="rotate(-90 130.2 118.8)">AVCC</text>
<text x="135.8" y="119">PB0</text>
<text x="95.8" y="124.8">D1</text>
<text x="114.8" y="124.1">ADC6</text>
<text x="135.8" y="121.5">PB1</text>
<text x="135.8" y="124.1">PB2</text>
<text x="172" y="124.5">C7</text>
<text x="95.7" y="127.4">LED</text>
<text x="104.8" y="128.7" transform="rotate(-90 104.8 128.7)">GND</text>
<text x="114.8" y="126.6">ADC7</text>
<text x="135.8" y="131.7">PB5</text>
<text x="135.8" y="126.6">PB3</text>
<text x="135.8" y="129.2">PB4</text>
<text x="170.8" y="127.9">20 pF</text>
<text x="90.7" y="134.9">GND</text>
<text x="129.7" y="134.2">XTAL1/PB6</text>
<text x="129.7" y="136.8">XTAL2/PB7</text>
<text x="158.2" y="134.7">1M</text>
<text x="158.2" y="132.1">R4</text>
<text x="170.8" y="133.4" transform="rotate(-90 170.8 133.4)">Y1</text>
<text x="135.8" y="141.9">PC0</text>
<text x="149.3" y="138">CSTCE16M0V53-R0</text>
<text x="160.6" y="143.1">20 pF</text>
<text x="161.5" y="140.6">C6</text>
<text x="172.8" y="139.3">GND</text>
<text x="203.9" y="138.5">R2</text>
<text x="204.1" y="141">300</text>
<text x="135.8" y="144.4">PC1</text>
<text x="135.8" y="146.9">PC2</text>
<text x="135.8" y="149.5">PC3</text>
<text x="135.8" y="152">PC4</text>
<text x="135.8" y="154.6">PC5</text>
<text x="154.4" y="152.4">R3</text>
<text x="154.5" y="155">10K</text>
<text x="162.2" y="153">Reset_PB</text>
<text x="164.5" y="150.5">SW1</text>
<text x="204.9" y="152.8">LED</text>
<text x="205" y="150.2">D2</text>
<text x="128" y="157.1">~{RESET}/PC6</text>
<text x="169.5" y="161.5">GND</text>
<text x="200" y="160.3">GND</text>
<text x="135.8" y="162.2">PD0</text>
<text x="135.8" y="164.7">PD1</text>
<text x="135.8" y="167.3">PD2</text>
<text x="135.8" y="169.8">PD3</text>
<text x="135.8" y="172.3">PD4</text>
<text x="135.8" y="177.4">PD6</text>
<text x="135.8" y="180">PD7</text>
<text x="135.8" y="174.9">PD5</text>
<text x="127.6" y="183.9" transform="rotate(-90 127.6 183.9)">GND</text>
<text x="131" y="186.3">U2</text>
<text x="133.2" y="188.1">ATMEGA328P-AU</text>
<text x="125" y="194.6">GND</text>
</g>
<g font-size="1.8">
<text x="218.4" y="35.5">TX</text>
<text x="218.4" y="32.9">RX</text>
<text x="127.8" y="45.7">3 D-</text>
<text x="175.5" y="43.1">D+ 16</text>
<text x="127.8" y="48.3">2 D+</text>
<text x="62.5" y="107.8">TX</text>
<text x="62.3" y="110.4">RX</text>
<text x="140" y="161.3">30TX</text>
</g>
</svg>
